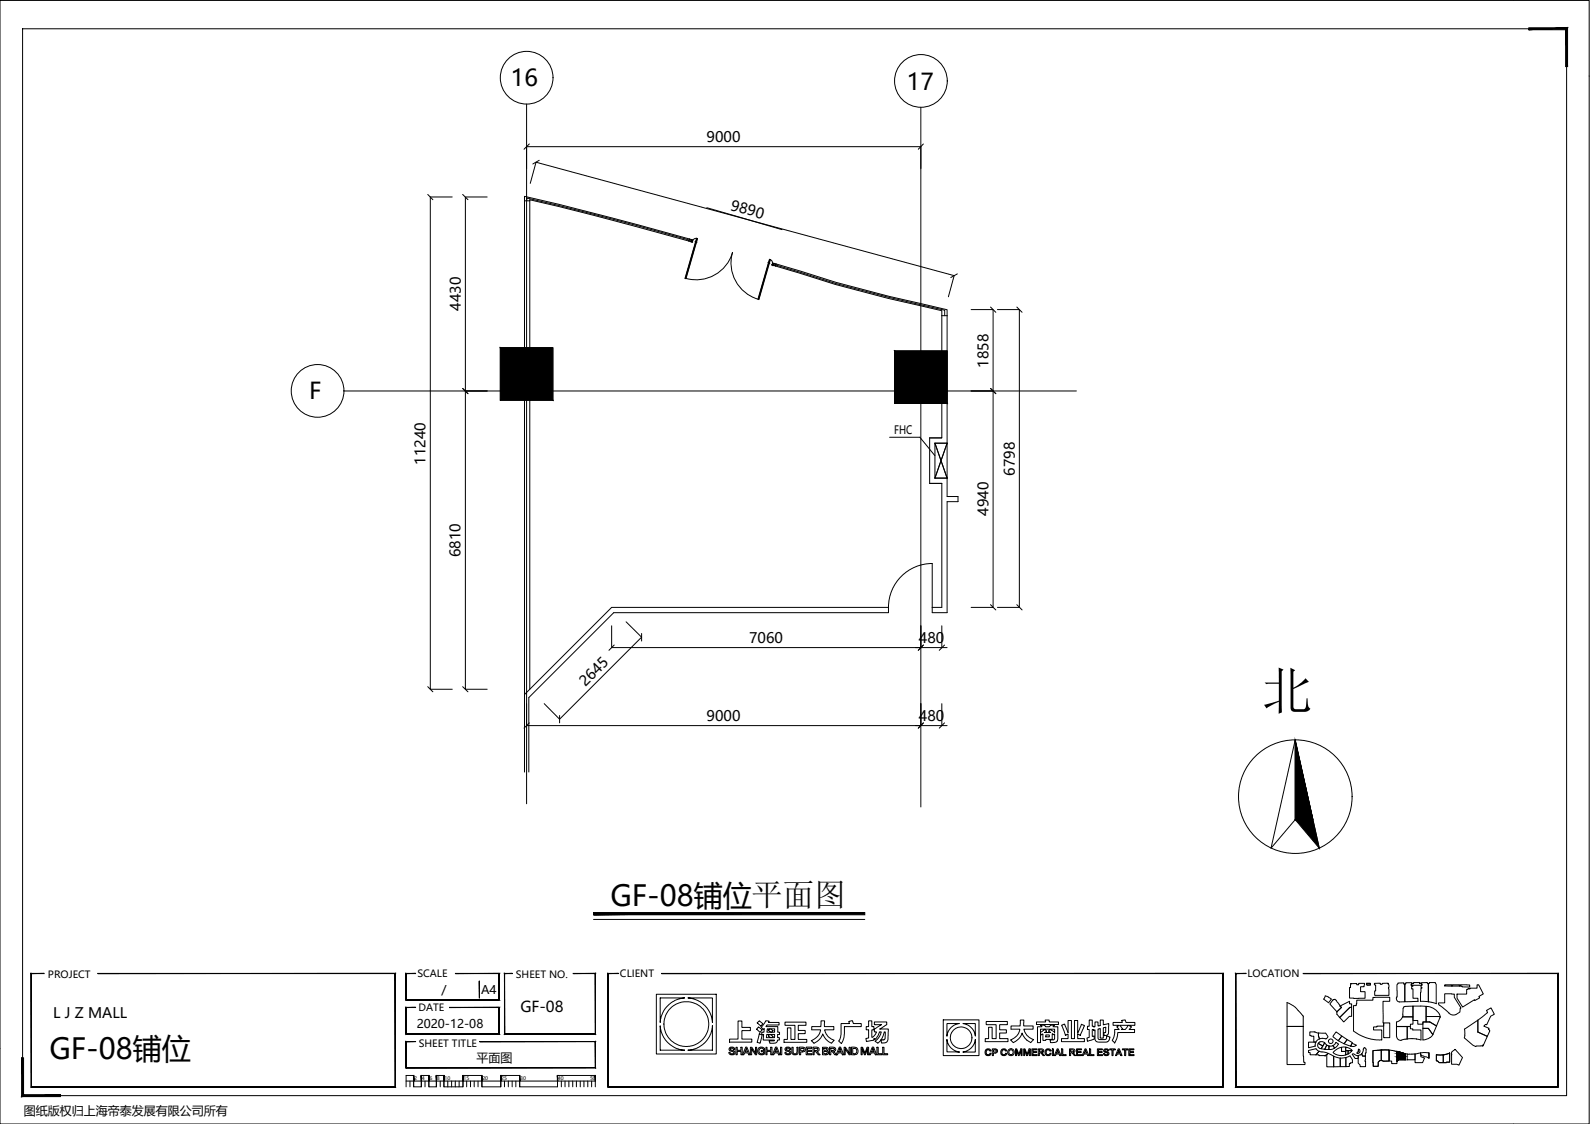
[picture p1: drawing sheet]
<svg xmlns="http://www.w3.org/2000/svg" width="420mm" height="297mm" viewBox="0 0 420 297" stroke-linecap="round" stroke-linejoin="round" font-family="sans-serif">
<!-- layer: L01-WAL -->
<g fill="#000" stroke="#000" stroke-width=".26">
<path d="M369.1 280.1h.5l-.5 .4z"/>
<path d="M132.2 91.9l13.9 13.9v-13.9zM132.2 91.9l13.9 13.9h-13.9z"/>
<path d="M236.4 92.7l13.9 13.9v-13.9zM236.4 92.7l13.9 13.9h-13.9z"/>
<path d="M369.1 277.9h.2zM369.1 277.9h.2z"/>
<path d="M369.1 277.9h.3zM369.1 277.9h.3z"/>
<path d="M369.1 277.9h.4zM369.1 277.9h.4z"/>
<path d="M369.1 277.9l.5 .1zM369.1 277.9l.5 .1z"/>
<path d="M369.1 278h.6zM369.1 278h.6z"/>
<path d="M369.1 278l.9 .1zM369.1 278l.9 .1z"/>
<path d="M369.1 278.1l1.1 .1zM369.1 278.1l1.1 .1z"/>
<path d="M369.1 278.2h1.2zM369.1 278.2h1.2z"/>
<path d="M369.1 278.2h1.5zM369.1 278.2h1.5z"/>
<path d="M369.1 278.2l1.7 .1zM369.1 278.2l1.7 .1z"/>
<path d="M369.1 278.3l2 .1zM369.1 278.3l2 .1z"/>
<path d="M369.1 278.4l2.1 .1zM369.1 278.4l2.1 .1z"/>
<path d="M369.1 279.1l2.2 .2v-.2zM369.1 279.1l2.2 .2h-2.2z"/>
<path d="M369.1 278.5h2.2zM369.1 278.5h2.2z"/>
<path d="M369.1 278.5l2.2 .6v-.6zM369.1 278.5l2.2 .6h-2.2z"/>
<path d="M369.1 279.3l2.2 .8v-.8zM369.1 279.3l2.2 .8h-2.2z"/>
</g>
<!-- layer: HS-CURVE-PAVE-JNT -->
<g fill="none" stroke="#000" stroke-width=".26">
<path d="M181.3 73.6a10 10 0 0 0 12.3-6.9 10 10 0 0 0 6.7 12.4M182 63.6l.6 .1 .1-.3 .2 .1-.1 .4zM182.2 63.1l.8 .3v.6l-.2-.1 .1-.4zM182.6 63.4v.3M182.8 63.4l-.2 .6M183 63.7l.5-.6 .8-.1-3.1 10.6M183.6 63.9l.6 .1M184 63.7l-.1 .5M184.1 63l.2 .1-3 10.5h-.3zM184.1 63l-3 10.6M200.3 79.1l3-10.6 .3 .1-3.1 10.6M202.9 69.4l.6 .2"/>
<path d="M203.2 69.2l-.1 .6M203.5 68.6l-3.1 10.5M204.1 69.7l-.1-.7-.6-.4-3 10.5M204.3 69.7l.8 .2-.9-.4-.3 .5 .2 .1 .2-.4 .2 .1M204.4 69.6l-.1 .7M204.5 69.8l-.1 .2 .5 .3-.7-.2M204.5 69.8v.2M132.2 91.9h13.9v13.9h-13.9zM236.4 92.7h13.9v13.9h-13.9zM248.9 92.7v-9.3h1.4v33.7h-3.2M138.6 105.8v98.2M248.9 106.6v9.1h-3.2h3.2"/>
<path d="M234.8 160.5a11.6 11.6 0 0 1 11.6-11.6l-.1 13h4M246.3 160.5h2.6M138.6 183.5l23-23h73.2v1.4h-72.6l-22.5 22.4v19.7"/>
<circle cx="184" cy="63.9" r=".11"/>
<circle cx="203.2" cy="69.5" r=".11"/>
</g>
<!-- layer: L01-OPEN -->
<path d="M247.1 117.1l3.2 9.3v-9.3l-3.2 9.3" fill="none" stroke="#000" stroke-width=".26"/>
<!-- layer: L01-WAL -->
<g fill="none" stroke="#000" stroke-width=".26">
<path d="M119.5 52.1h-5.8v130h5.8M128.7 52.1h-5.7v51.2M138.6 53.1v-1.2a993.1 993.1 0 0 1 43.6 11.2M139.2 53.1v-.8a906 906 0 0 1 42.9 11.1M140 53.1v-.3a896.8 896.8 0 0 1 42 10.9M140.1 48.5l1.5-5.6 110.5 29.9-1.5 5.6M186.8 54.9l19.9 5.8M182.2 63.3l-.2 .3M204.9 70.3l6.5 1.9a375.7 375.7 0 0 0 37.5 9.9v1.3M205 70l6.5 2a402.2 402.2 0 0 0 38.1 10v1.4M205.1 69.8l6.4 1.9a394.6 394.6 0 0 0 38.8 10.2v1.5M205.1 69.9l-.2 .3"/>
<path d="M256.6 81.8h5.8v21.5M263.6 81.8h5.8v78.7h-5.8M123 103.3v78.8h5.7M123 103.3h5.7M245.7 115.7v12h3.2v32.8M247.1 117.1v9.3h3.2v4.8h2.9v1.4h-2.9v29.3M256.6 103.3h5.8M262.4 103.3v57.2h-5.8M161.6 165.4v5.7h81.7v-5.7v5.7M165.4 164.3l4.1 4.1-21.6 21.7-4.1-4.1M241.9 171.1h7M248.9 165.4v5.7"/>
<path d="M248.9 171.1h1.4M139.1 186v5.8h104.2v-5.8v5.8M241.9 191.8h7M248.9 186v5.8M248.9 191.8h1.4"/>
</g>
<!-- layer: WALL -->
<path d="M138.6 91.9v-38.8h1.4v38.8M140 105.8v76.3" fill="none" stroke="#000" stroke-width=".26"/>
<!-- layer: 0 -->
<g fill="none" stroke="#000" stroke-width=".26">
<path d="M0 .1h419.9v296.9h-419.9zM6 7.6h408v281.9h-408zM139.9 38l-1.4 1.4M244 38l-1.3 1.4M113 51.4l1.4 1.4M122.3 51.4l1.4 1.4M142.5 42.4l-1.7 .9M253 72.4l-1.8 .9M261.7 81.1l1.4 1.4M268.7 81.1l1.4 1.4M122.3 102.6l1.4 1.4M235.1 115.6h8l4 4.8"/>
<path d="M261.7 102.6l1.4 1.4M261.7 159.8l1.4 1.4M268.7 159.8l1.4 1.4M162.3 170.5l-1.4 1.4M169.5 167.4v2M244 170.5l-1.3 1.4M249.6 170.5l-1.4 1.4M113 181.5l1.4 1.3M122.3 181.5l1.4 1.3M139.9 191l-1.4 1.4M147.9 189.1v1.9M244 191l-1.3 1.4"/>
<path d="M249.6 191l-1.4 1.4M342.3 195.5v21.1l-6.4 7.5zM342.3 195.5l6.3 28.6M156.8 243h71.7M107.3 285.7h50v1.5M108.3 285.7v1.5M109.3 285.7v1.5M111.3 285.7v1.5M112.3 285.7v1.5M113.3 285.7v1.5M115.3 285.7v1.5M116.3 285.7v1.5"/>
<path d="M117.3 285.7v1.5M118.3 285.7v1.5M119.3 285.7v1.5M120.3 285.7v1.5M121.3 285.7v1.5M122.3 285.7v1.5M123.3 285.7v1.5M124.3 285.7v1.5M125.3 285.7v1.5M126.3 285.7v1.5M127.3 285.7v1.5M132.3 285.7v1.5"/>
<path d="M133.3 285.7v1.5M134.3 285.7v1.5M135.3 285.7v1.5M136.3 285.7v1.5M137.3 285.7v1.5M147.3 285.7v1.5M148.3 285.7v1.5M149.3 285.7v1.5M150.3 285.7v1.5M151.3 285.7v1.5M152.3 285.7v1.5M153.3 285.7v1.5"/>
<path d="M154.3 285.7v1.5M155.3 285.7v1.5M156.3 285.7v1.5M157.3 284.2h-10v3h-10v-3h-5v3h-5v-3h-5v3h-5v-3h-2v3h-2v-3h-2v3h-2v-3h-2v3"/>
<circle cx="342.3" cy="210.5" r="15"/>
</g>
<g fill="#000" stroke="#000" stroke-width=".26">
<path d="M342.3 195.5v.4zM342.3 195.9l4.6 20.7z"/>
<path d="M413.7 7.9v9.7h.5zM413.7 7.9l.5-.5v10.2zM404 7.9h9.7l.5-.5zM404 7.4h10.2l-10.2 .5z"/>
<path d="M342.3 195.9v20.7h4.6zM342.3 216.6h4.6l1.7 7.5z"/>
<path d="M25.9 257.2h78.6zM25.9 257.3l78.6-.1zM104.5 257.2v30.1zM104.4 257.3l.1 30zM8.3 287.3h96.2zM8.3 287.3l96.1-.1zM8.3 257.2v30.1zM8.3 257.2v30zM8.3 257.2h3.3zM8.3 257.3l3.3-.1z"/>
<path d="M120.4 257.2h11.5zM120.4 257.3l11.5-.1zM131.8 257.3l.1 7zM131.8 257.3l.1 7zM107.3 264.3h24.6zM107.3 264.3l24.5-.1zM107.3 257.2v7.1zM107.3 257.2l.1 7zM107.3 257.2h2.5zM107.4 257.3l2.4-.1z"/>
<path d="M126.7 259.3v4.4zM126.7 259.3v4.4z"/>
<path d="M151.5 257.2h5.9zM151.5 257.3l5.9-.1zM157.4 257.2v16.1zM157.3 257.3l.1 16zM133.3 273.3h24.1zM133.3 273.3l24-.1zM133.3 257.2v16.1zM133.3 257.2v16zM133.3 257.2h2zM133.3 257.3l2-.1z"/>
<path d="M156.8 241.2v.6l71.7-.6zM156.8 241.8l71.7-.6v.6z"/>
<path d="M174.8 257.2h148.4zM174.8 257.3l148.4-.1zM323.1 257.3l.1 30zM323.1 257.3l.1 30zM160.7 287.3h162.5zM160.7 287.3l162.4-.1zM160.7 257.2v30.1zM160.7 257.2v30zM160.7 257.2h2.7zM160.7 257.3l2.7-.1z"/>
<path d="M344.4 257.2h67.3zM344.4 257.3l67.3-.1zM411.7 257.2v30.1zM411.6 257.3l.1 30zM326.5 287.3h85.2zM326.5 287.3l85.1-.1zM326.5 257.2v30.1zM326.5 257.2l.1 30zM326.5 257.2h2.8zM326.6 257.3l2.7-.1z"/>
<path d="M5.7 279.6l.5 9.7v-9.7zM5.7 279.6l.5 9.7-.5 .5zM5.7 289.8l10.3-.5h-9.8zM5.7 289.8l10.3-.5v.5z"/>
<path d="M118.8 266.2h13.1zM118.8 266.3l13.1-.1zM131.8 266.3l.1 7zM131.8 266.3l.1 7zM107.3 273.3h24.6zM107.3 273.3l24.5-.1zM107.3 266.2v7.1zM107.3 266.2l.1 7zM107.3 266.2h2.5zM107.4 266.3l2.4-.1z"/>
<path d="M126.8 275.2h30.6zM126.8 275.3l30.6-.1zM157.4 275.2v7zM157.3 275.3l.1 6.9zM107.3 282.2h50.1zM107.3 282.2l50-.1zM107.3 275.2v7zM107.3 275.2l.1 6.9zM107.3 275.2h2.5zM107.4 275.3l2.4-.1z"/>
<path d="M109.3 284.2l.1 1.5zM109.3 284.2l.1 1.5z"/>
<path d="M111.3 284.2l.1 1.5zM111.3 284.2l.1 1.5z"/>
<path d="M113.3 284.2l.1 1.5zM113.3 284.2l.1 1.5z"/>
<path d="M115.3 284.2l.1 1.5zM115.3 284.2l.1 1.5z"/>
<path d="M117.3 284.2l.1 1.5zM117.3 284.2l.1 1.5z"/>
<path d="M122.3 284.2l.1 1.5zM122.3 284.2l.1 1.5z"/>
<path d="M127.3 284.2l.1 1.5zM127.3 284.2l.1 1.5z"/>
<path d="M132.3 284.2l.1 1.5zM132.3 284.2l.1 1.5z"/>
<path d="M137.3 284.2l.1 1.5zM137.3 284.2l.1 1.5z"/>
<path d="M147.3 284.2l.1 1.5zM147.3 284.2l.1 1.5z"/>
<path d="M157.3 284.2l.1 1.5zM157.3 284.2l.1 1.5z"/>
</g>
<g fill="none" stroke="#000" stroke-width=".26">
<path d="M173.4 262.7h15.9v15.8h-15.9zM174.5 263.7h6.4a7 7 0 0 0-6.4 6.5zM174.5 271.1a6.9 6.9 0 0 0 6.4 6.4h-6.4zM181.8 277.5a6.8 6.8 0 0 0 6.5-6.4v6.4zM181.8 263.7h6.5v6.5a6.9 6.9 0 0 0-6.5-6.5zM192.7 276.9a.92 .92 0 0 1 1.5 .4l-.4 .1a.38 .38 0 0 0-.4-.4 .38 .38 0 0 0-.3 .5l.9 .2 .2 .7-.4 .4-.8-.1a.34 .34 0 0 1-.3-.2 .34 .34 0 0 1 .1-.4 .51 .51 0 0 0 .6 .4 .51 .51 0 0 0 .4-.5l-.8-.3a.51 .51 0 0 1-.3-.8zM194.5 276.8h.3v.8h1v-.8h.3v2h-.3v-.9h-1v.9h-.3zM195 269.8h1v1.7h2.3v.9h-2.3v2.2h2.7v.8h-5.9v-.8h2.2zM197.1 276.7h.3l.8 2.1h-.3l-.2-.6h-.9l-.2 .6h-.4zM197.2 277.1l.3 .9h-.6zM198.3 276.8h.1a.53 .53 0 0 1 .6 .5l.6 1v-1.5h.3v2a.57 .57 0 0 1-.7-.6l-.6-1.1v1.3a.25 .25 0 0 1-.1 .3 .25 .25 0 0 1-.3-.1 .25 .25 0 0 1 .1-.3zM200.4 271.4l1 .7-.6 .7-.9-.8z"/>
<path d="M200.5 276.9a1.07 1.07 0 0 1 1.6 .4l-.3 .1a.71 .71 0 0 0-1-.1 .71 .71 0 0 0-.1 1 .71 .71 0 0 0 1 .1 .29 .29 0 0 0 .1-.5 .29 .29 0 0 0-.5 0l-.1-.2h.3a.46 .46 0 0 1 .6 .1 .46 .46 0 0 1 0 .6 1.08 1.08 0 0 1-1.6 .1 1.08 1.08 0 0 1 0-1.6zM200.6 269.8l1 .7-.6 .7-.9-.8zM200.7 273.2l.1 .1a.46 .46 0 0 1 .6 .2 .46 .46 0 0 1-.1 .6l-.3 1.1a.47 .47 0 0 1-.3 .5 .47 .47 0 0 1-.5-.2zM202.4 269.8l.8 .1-.1 .3h2.8v.7h-2.2a.93 .93 0 0 0-1.3 .3l3.1 .1v1.5a.34 .34 0 0 1 .5 .3 .34 .34 0 0 1-.5 .3v.8h.5v.2a.35 .35 0 0 1-.1 .5 .35 .35 0 0 1-.5 0 1.36 1.36 0 0 1-1.8 .8 .38 .38 0 0 1-.3-.5 .38 .38 0 0 1 .6-.1h.7v-.2h-2.9l.1-1.5a.37 .37 0 0 1-.5 0 .37 .37 0 0 1 0-.6 .42 .42 0 0 0 .5 0 .42 .42 0 0 0 .1-.5l.1-.5-.4 .3-.4-.7zM202.4 276.8h.3v.8h1v-.8h.3v2h-.3v-.9h-1v.9h-.3zM202.6 273.4h.8l-.4 .4 .7 .4h-1.2zM202.7 271.9h.7l-.4 .4 .7 .5h-1.1zM203.5 273.4h1.2v.1a.54 .54 0 0 1-.2 .7 .54 .54 0 0 1-.6 0l.4-.3zM203.6 271.9h1.1v.9h-.8l.4-.4zM204.9 276.7h.4l.8 2.1h-.4l-.1-.6h-.9l-.2 .6h-.4zM205.1 277.1l.3 .9h-.6zM206.2 276.8h.4v2h-.4z"/>
<path d="M207.4 270.1h5.6v.9h-2.1v1.3h1.9v.9h-1.9v1.5h2.3v.7h-6v-.7h.9v-3.1h.9v3.1h1.1v-3.7h-2.7zM207.5 277a.9 .9 0 0 1 1.5 .3l-.3 .1a.47 .47 0 0 0-.5-.4 .47 .47 0 0 0-.4 .3l.9 .4 .3 .3-.2 .7h-1a.31 .31 0 0 1-.4-.2 .31 .31 0 0 1 .3-.4 .44 .44 0 0 0 .6 .5 .44 .44 0 0 0 .2-.7l-.9-.2-.2-.3zM209.3 276.8h.3v1a.56 .56 0 0 0 .6 .7 .56 .56 0 0 0 .4-.8v-.9h.3v.9a.87 .87 0 0 1-.9 1 .87 .87 0 0 1-.7-1.2zM211.2 276.7l1.1 .1 .4 .2 .1 .7-.6 .2a.51 .51 0 0 0-.6 .2 .51 .51 0 0 0 0 .7h-.4zM211.6 277.1h.2a.4 .4 0 0 1 .6 0 .4 .4 0 0 1 0 .5 .4 .4 0 0 1-.6 .1h-.2zM213 276.7h1.5v.4h-1.1v.5h1.1v.3h-1.1v.6h1.2v.3h-1.6zM214.5 271.3h2.4l.1-1.5h.9l-.1 1.5h2.5v.3a.42 .42 0 0 1 0 .6 .42 .42 0 0 1-.6-.1h-1.8a3.8 3.8 0 0 0 2.5 2.8l-.6 .8a4 4 0 0 1-2.4-2.5 4.2 4.2 0 0 1-2.3 2.5l-.7-.7 1.7-1.1 .4-.6 .3-1.2h-2.3zM214.8 276.7h.8a.61 .61 0 0 1 .8 .4 .61 .61 0 0 1-.5 .8l.8 .9h-.5l-.4-.6a.37 .37 0 0 0-.3-.3 .37 .37 0 0 0-.4 .2v.7h-.3zM215.1 277.1h.6a.3 .3 0 0 1 .4 .3 .3 .3 0 0 1-.5 .2h-.5zM217.3 276.8h.6a.58 .58 0 0 1 .8 .1 .58 .58 0 0 1-.1 .8l.3 .3v.5l-1 .3a.42 .42 0 0 1-.6-.1 .42 .42 0 0 1 0-.6zM217.7 277.1h.4a.31 .31 0 0 1 .4 .4 .31 .31 0 0 1-.5 .1h-.3zM217.7 277.9h.5a.34 .34 0 0 1 .4 .4 .34 .34 0 0 1-.5 .2h-.4z"/>
<path d="M219.2 276.7h.8a.62 .62 0 0 1 .8 .4 .62 .62 0 0 1-.5 .8l.8 .9h-.5l-.5-.6a.3 .3 0 0 0-.3-.3 .3 .3 0 0 0-.3 .3v.3a.21 .21 0 0 1-.3 .2 .21 .21 0 0 1 0-.3zM219.5 277.1h.5a.34 .34 0 0 1 .5 .3 .34 .34 0 0 1-.5 .2h-.5zM221.8 276.7h.3l.9 2.1h-.4l-.2-.6h-.9l-.2 .6h-.4zM222 277.1l.3 .9h-.7zM222.2 270.5h2.3a.37 .37 0 0 1-.2-.5 .37 .37 0 0 1 .5-.2l.5-.1a.63 .63 0 0 0 .1 .8 .63 .63 0 0 0 .8 0h.8a.42 .42 0 0 1 .6 0 .42 .42 0 0 1 0 .6v.2h-4.5v1.3a4.8 4.8 0 0 1-.8 3.2l-.1-.2a.57 .57 0 0 1-.5-.4 .57 .57 0 0 1 .3-.6l.2-1.2zM223.1 276.8a.55 .55 0 0 1 .7 .5l.6 1v-1.5a.23 .23 0 0 1 .3 0 .23 .23 0 0 1 0 .3v1.7a.55 .55 0 0 1-.7-.6l-.6-1.1v1.7h-.3zM223.1 271.3h.1M225 276.7h.2a1.11 1.11 0 0 1 1.5 1.1 1.11 1.11 0 0 1-1.5 1h-.2zM225.3 277.1h.1a.72 .72 0 0 1 1.1 .7 .72 .72 0 0 1-1.2 .5zM227.5 276.8h.5l.6 1.5 .5-1.3a.29 .29 0 0 1 .4-.2 .29 .29 0 0 1 0 .5v1.5h-.3l.1-1.7-.5 1.4a.24 .24 0 0 1-.3 .3 .24 .24 0 0 1-.2-.4l-.5-1.3v1.3a.2 .2 0 0 1 0 .3 .2 .2 0 0 1-.3 0 .2 .2 0 0 1 0-.3zM229.5 269.8h.9v1.5h.5v.8a.4 .4 0 0 0-.5 .1 .4 .4 0 0 0 0 .5v1.3a.94 .94 0 0 0 1-.9l.2-.4h-.5v-.2a.71 .71 0 0 1 .5-.9l1.3-.8h-1.8v-.7l3.2 .1a.68 .68 0 0 1-.6 1l-1.2 .7h2.2v2.6a1.28 1.28 0 0 1-1.7 1.1l-.2-.7-.8 .8-.8-.5 .9-.9 .8-1.6h-.5l-.4 1-.8 1-.3-.3a.45 .45 0 0 1-.1 .6 .45 .45 0 0 1-.5 0l-1.3 .2-.2-.7 .7-.2v-2.2h-.6v-.8h.6zM230.5 276.7h.3l.8 2.1h-.3l-.2-.6h-.9l-.2 .6h-.3z"/>
<path d="M230.7 277.1l.3 .9h-.7zM231.7 276.8h.4v1.7h1v.3h-1.4zM233.3 276.8h.3v1.7h1v.3h-1.3zM233.6 272.7h.3v1.1a.78 .78 0 0 1-.2 .9 .78 .78 0 0 1-.9 .1l.6-1.1zM249.3 269.5h9.4v9.5h-9.4zM250.2 274.7l.3 1 .7 1.2 1 .7 1.3 .4h-3.3zM250.2 270.5h3.2l-.9 .2-1.2 .8-.7 1-.4 1.3zM254.4 278l1.3-.3 .9-.7 .9-1.3 .2-1v3.3zM254.5 270.5h3.2v3.3l-.3-1.2-.4-.7-1.2-1zM260.5 277.4l.5-.2a.53 .53 0 0 1 .7 .5h-.2a.6 .6 0 0 0-.9 0 .6 .6 0 0 0 .1 .9l.2 .1a.5 .5 0 0 0 .7-.4l.2 .1a.62 .62 0 0 1-.9 .6l-.6-.5v-.6zM260.6 269.9h5.6v.9h-2v1.3h1.7v.9h-1.7v1.5h2.2v.8h-6.1v-.8h.9v-3h1v3h1v-3.7h-2.6zM262.2 277.2h.9l.4 .2 .1 .6-.5 .3a.42 .42 0 0 0-.6 0 .42 .42 0 0 0 0 .6 .2 .2 0 0 1-.3 0 .2 .2 0 0 1 0-.3z"/>
<path d="M262.5 277.4h.4a.35 .35 0 0 1 .4 .5 .35 .35 0 0 1-.6 .1h-.2zM264.7 277.4l.4-.2a.71 .71 0 0 1 .9 .5h-.3a.6 .6 0 0 0-.9 0 .6 .6 0 0 0 .1 .9l.1 .1a.61 .61 0 0 0 .8-.4l.2 .1a.62 .62 0 0 1-.9 .6l-.6-.5v-.7zM267.2 271.1h2.4v-.9a.54 .54 0 0 1 .2-.7 .54 .54 0 0 1 .7 .1v1.5h2.5v.9h-2.4l.7 1.5 .8 .8 1 .4-.7 .8a4.6 4.6 0 0 1-2.3-2.5 4.1 4.1 0 0 1-2.4 2.5l-.7-.7 1.6-1 .7-1.1a.41 .41 0 0 0 .2-.6 .41 .41 0 0 0-.6-.1h-1.7zM268.4 277.2h.3l.5 1.4 .4-.9a.32 .32 0 0 1 .1-.5 .32 .32 0 0 1 .4 .1v1.7h-.3l.1-1.5-.4 1.1a.25 .25 0 0 1-.3 .4 .25 .25 0 0 1-.2-.4l-.4-1.1v1.5h-.2zM270.5 277.2h.3l.6 1.4 .4-1.1a.28 .28 0 0 1 .4-.3 .28 .28 0 0 1 .1 .5v1.3h-.3v-1.5l-.4 1.1a.25 .25 0 0 1-.2 .4 .25 .25 0 0 1-.3-.4l-.3-1.1v1.5h-.3zM272.7 277.2h1.3v.2h-1v.5h.9v.3h-.9v.5h1.1v.3h-1.4zM273.9 270.1h2a.28 .28 0 0 0 .4-.1 .28 .28 0 0 0-.1-.4h.2a.68 .68 0 0 1 1 .5h2.3v.3a.51 .51 0 0 1-.3 .4 .51 .51 0 0 1-.6-.1h-4.3a.4 .4 0 0 1-.6 .1 .4 .4 0 0 1 0-.6zM274.2 271.3h1.1l-.3-.4h1l.4 .4a.92 .92 0 0 0 1.3-.4h.9l-.3 .4h.7a.35 .35 0 0 1 .5 0 .35 .35 0 0 1 0 .5v2.6a1.35 1.35 0 0 1-1.8 1.1l-.2-.7h.7a.69 .69 0 0 0 .5-1v-.6l-.2 .3-.5-.3v1a.33 .33 0 0 1 .1 .4 .33 .33 0 0 1-.5 .1h-1.2v.2h-.8v-1.7l-.4 .3-.2-.3v1.4a.56 .56 0 0 1-.3 .9h-.5zM274.4 277.2h.7a.52 .52 0 0 1 .7 .4 .52 .52 0 0 1-.5 .6l.7 .8h-.4l-.5-.7a.25 .25 0 0 0-.3-.1 .25 .25 0 0 0-.1 .3v.5h-.3zM274.7 277.4l.8 .2-.1 .3h-.4a.32 .32 0 0 1-.4 0 .32 .32 0 0 1 .1-.5zM275 272h3.1a.42 .42 0 0 1 .6 0 .42 .42 0 0 1 0 .6v.2l-1.2-.7-.4 .4 .6 .4h-1.6l.5-.4-.5-.5-1.1 .9zM276.4 273.5h.9v.5h-.9z"/>
<path d="M276.4 277.3l.5-.1a.76 .76 0 0 1 .8 .5l-.3 .1-.1-.2a.58 .58 0 0 0-.8 .2 .58 .58 0 0 0 .3 .8 .58 .58 0 0 0 .7-.3l.2 .1a.66 .66 0 0 1-1.1 .5l-.3-.2-.2-.5zM278.1 277.2h.3v1.8h-.3zM279.4 277.2h.2l.8 1.8h-.4l-.1-.5h-.8l-.2 .5h-.3zM279.5 277.5l.3 .8h-.6zM280.5 270.9l.6-.2a.43 .43 0 0 1 .5 .6l.6 1.6v-2.4a.45 .45 0 0 1-.1-.5 .45 .45 0 0 1 .4-.3 .45 .45 0 0 1 .6 0 .45 .45 0 0 1 0 .6v4.2h.8v-4.2a.45 .45 0 0 1 .1-.6 .45 .45 0 0 1 .6 0h.2v3.3l.9-2.3 .9 .3-1.1 2.5-.7-.3v1.3h1.8v.5a.32 .32 0 0 1-.2 .4 .32 .32 0 0 1-.4-.1h-5a.38 .38 0 0 1-.5-.1 .38 .38 0 0 1 0-.5v-.2h1.2a.38 .38 0 0 0 .5 0 .38 .38 0 0 0 0-.5v-.7l-.7 .2zM280.5 277.2h.3v1.5h.9v.3h-1.2zM282.6 277.2h.7a.53 .53 0 0 1 .7 .3 .53 .53 0 0 1-.4 .7l.6 .8h-.4l-.3-.5a.3 .3 0 0 0-.3-.3 .3 .3 0 0 0-.3 .3v.5h-.3zM282.9 277.4h.5a.3 .3 0 0 1 .4 .4 .3 .3 0 0 1-.5 .1h-.4zM284.5 277.2h1.3v.2h-1.1v.5h1v.3h-1v.5h1.1v.3h-1.3zM286.7 277.2h.3l.7 1.8h-.3l-.2-.5h-.7l-.2 .5h-.3zM286.9 277.5l.2 .8h-.5zM287.8 269.6h.3a.37 .37 0 0 1 .5 0 .37 .37 0 0 1 0 .5v1.1h.4l.1 .2 .2-.1v-1.2h.3a.41 .41 0 0 1 .6 .1 .41 .41 0 0 1 0 .5v.4l.5-.1v-.9a.4 .4 0 0 1 .1-.6 .4 .4 0 0 1 .5 .1h.2v1.2l1.5-.3-.2 2.8-.4 .3-.6 .1-.2-.8a.48 .48 0 0 0 .6-.2 .48 .48 0 0 0 0-.6v-.6l-.7 .1v2a.47 .47 0 0 1 .1 .6 .47 .47 0 0 1-.6 .1h-.3v-1.9a.33 .33 0 0 0-.2-.6 .33 .33 0 0 0-.3 .5v2.2l.3 .2h1.1a.73 .73 0 0 0 .8-.2 .73 .73 0 0 0 .1-.8 .63 .63 0 0 1 .6 .3 .63 .63 0 0 1 .1 .6l-.4 .6-.3 .2h-2.1a1.13 1.13 0 0 1-1.1-1.6v-1.7l-.4 .1a.21 .21 0 0 0-.3-.1 .21 .21 0 0 0 0 .3v1.5l.6-.1-.1 .2a.72 .72 0 0 1-.8 .9l-.9 .3-.2-.9 .6-.1v-1.4a.46 .46 0 0 0 .1-.5 .46 .46 0 0 0-.5-.2v-.9h.4z"/>
<path d="M287.9 277.2h.3v1.5h.9v.3h-1.2zM290 277.2h1.3v.2h-1v.5h1v.3h-1v.5h1v.3h-1.3zM291.7 277.4l.3-.2h.6a.24 .24 0 0 1 .3 .2 .24 .24 0 0 1-.2 .3 .32 .32 0 0 0-.4-.4 .32 .32 0 0 0-.2 .6l.8 .2 .2 .4-.4 .4h-.8a.26 .26 0 0 1-.3-.2 .26 .26 0 0 1 .3-.3l.3 .3a.34 .34 0 0 0 .5-.3 .34 .34 0 0 0-.5-.2l-.5-.3zM293.2 277.2h1.5v.2h-.6v1.6h-.3v-1.6h-.6zM294.1 270.2h2a.28 .28 0 0 0 .4 0 .28 .28 0 0 0-.1-.4l.2-.2a.57 .57 0 0 1 .7 0 .57 .57 0 0 1 .2 .6h2.4v.2a.4 .4 0 0 1 0 .5 .4 .4 0 0 1-.6 .1h-1.1l.8 .3-.6 .8h1.4v.8h-3.8a.47 .47 0 0 0-.6 0 .47 .47 0 0 0-.1 .6l-.3 1.2-.4 .9a.87 .87 0 0 1-.3-1.5l.3-2h1.1l-.3-.4a.38 .38 0 0 1-.1-.5 .38 .38 0 0 1 .4-.2h-1.6zM295.5 277.2h.3l.7 1.8h-.3l-.2-.5h-.8l-.1 .5h-.3zM295.7 277.5l.3 .8h-.6zM295.9 271h2.1a1.06 1.06 0 0 1-.7 1.1h-.9a.35 .35 0 0 0 .2-.4 .35 .35 0 0 0-.4-.3zM296.6 277.2h1.4v.2h-.5v1.6h-.3v-1.6h-.6zM298.3 277.2h1.3v.2h-1v.5h1v.3h-1v.5h1.1v.3h-1.4z"/>
<circle cx="181.4" cy="270.6" r="5.9"/>
<circle cx="254" cy="274.2" r="2.86"/>
<circle cx="267.1" cy="278.1" r=".63"/>
<circle cx="267.1" cy="278.1" r=".91"/>
</g>
<path d="M139.1 27.5v184.9M243.3 28.3v185M90.8 103.3h193.6" fill="none" stroke="#000" stroke-width=".26"/>
<!-- layer: DIM -->
<g fill="none" stroke="#000" stroke-width=".26">
<path d="M139.1 44.6v-5.8h104.2v5.8"/>
<circle cx="139.2" cy="20.5" r="7"/>
<circle cx="243.4" cy="21.4" r="7"/>
<circle cx="83.9" cy="103.3" r="7"/>
</g>
<g fill="none" stroke="#000" stroke-width=".26">
<path d="M357 260l1.5-.1v.4h.5v-.4h1.6l-.1 .9h-1v1.3h1.2v1.7h-4.1v-2.8h.3zM361.1 259.9h1l.1 .4h-1zM363.2 259.9l1.5-.1v.3h.6v-.2l1.5-.1 .2 .5v2.7h-3.7v-1.1h.2v-1.6l-.3-.1zM340.1 271.3h4.3v7.8l.1 1.6h.3v.6h-4.7zM342.3 266.2l-2.2-1.2v6.3h4.3v-2.5M342.3 266.2l.7 .9M343.1 267.1l1.3 1.6M345.8 275.4h1.9l-.1 1.1-1.8 .4zM345.8 277.6l2-.5 .8 .7-.9 1h-1.5v-.6h-.4zM346.1 272.7h1.3l1 .3v.8l.3 .8-.5 .2-.5 .6h-.5v-1.6l-1.1-.1zM348.4 275.7l1.1 .7-.4 .7a.88 .88 0 0 1-.8-.4 .88 .88 0 0 1 .1-1zM348.4 273h1.9l.6 1.1-.5 .5-.9-.2-.8 .2-.3-.8z"/>
<path d="M348.4 275.6a1.18 1.18 0 0 1 1.7 0l-.6 .8zM348.6 277.8l2.3 .6M348.6 277.8l-.9 1 2.7 .2v-.2h.2l.3-.4M350.1 275.6l.5 .6-.5 1.1-1-.2zM350.6 276.2l.6 .2v1l-1.1-.1zM350.9 278.4l-.3 .4v3.1h1.8v-2.8M350.9 278.4l1.5 .7M351.1 263.6l.7 .4-.7 1-1.3-1M351.1 263.5l-.9-.3-.4 .8M351.2 276.4l1-.1 .5 .7-.5 .2-1 .2zM352.3 264.2l.5-.1 .3 .3 .9 1.4 .5 .4-1.3 1.1-1.8-2zM352.3 278.1l1.1-.9 1.1-.4v1.1h1.1v.9a2.73 2.73 0 0 1-3.3-.7z"/>
<path d="M352.4 279.1l1.8 .5M352.4 279.1v2.8h1.8v-2.3M353 275.5l.7 .5-1 1-.5-.7 .5-.3zM353.1 272.7l1.5 1.1-.9 1.2-1.4-1zM353.2 267.3l.1 .2M353.3 268.1v-.7l1.2-1.2-.4-.3 2.5-1.3v.7h.6v.9h-.5l-2.8 2.6M353.3 268.1l.7 .7M354 268.9l1.1 1.2 1.5-1.5h.6v-2.4h-.5l-2.7 2.7M354.5 276.8l1.1-.1v1.2h-1.1zM354.6 273.8l1.4 .9-.8 1.1-1.5-.8zM355.6 276.7a1.9 1.9 0 0 1 1.7 .9l-1.7 .1zM355.6 277.7h.6v.8l-.6 .3z"/>
<path d="M355.6 279.5l-1.4 .1M355.6 279.5v2.4h-1.4v-2.3M355.6 279.5l1.1-.5 .7 1v.9h-.6v.2h-.2v.7l-1 .1zM356 274.7l1.4 .8-.5 1-1.7-.7zM356.2 277.7h1.1l-1.1 .8zM357.3 275.7l1.1 .5-.6 .3h-.9zM357.3 278.6l.4-.1 .8 .5h.4v.7h-.8zM358.5 264.3h4.3v-.7h4.4v1h-1.7v5.7h.1v.9h-1.7v.2h-.9v.8h2.1v2.6h-1.8l-2.2-.5-2.1-.9-1.4-1 .1-6.6h.7zM359 277.2a.61 .61 0 0 1 .3 .8 .61 .61 0 0 1-.8 .3l.2-.3a.28 .28 0 0 0 .3-.1 .28 .28 0 0 0-.1-.4zM359.4 278.8l-.5 .1M359.8 278.5l.2 .6h.8v2.8h-1.4v-.4l-.5-.5v-2M359.9 278.4l-.5 .4"/>
<path d="M360.5 277h.3l.2 .4M360.5 277l-.6 1.4M361 277.4l-.2 1.7h-.8l-.2-.6M362.8 277.7l4.3-.2v2.9l-2.5-.1-.4 .4v1.1h-1.3zM362.8 277.7l2.2-.2v2.8h-.4l-.4 .4v1.1h-1.3zM365 277.5v2.8l.5 .1h1.6v-2.9M365 277.5h2.1M365.6 270.3h1.6v3.9h-1.6zM367.1 277.5l2 .4v3.2h-1.4v-.7h-.6zM369 264v-.5h.2l-.1-3.2 .3-.5 1.6-.1v.3h.2v4.7l-1.4 .1M369 270.1l1.2-.6 .4-.8h2.8v2h-.7v.6h-3.7zM369 273.9v-2.6h2.9v3.3"/>
<path d="M369 264l.3 .5 .6 .3M369.1 273.9l.3 .8 .9 .2M369.1 277.9l2.2 .6v1.6h-1.7l-.5 .4zM370.7 268.2v.5M370.8 266.5l-.1 1.8M371.2 274.6l-1 .3M371.3 266l2.1-.1v2.8h-2.8M371.3 266l-.3 .1-.2 .4M371.9 278.6h.5M371.9 274.6v-3.3h.8v.6h.6v.3h2.2v2.6l-1.2-.2M371.9 274.6l-.6 .1M372.4 278.6h.7"/>
<path d="M372.9 260.2l.4-.4 .2 .2v-.3h1.6v.3l.3-.3 .4 .4v.3h-2.9zM373.7 278.5l-.6 .1M374.3 274.6h-2.4M374.6 278.4l-.9 .2M374.7 264.7v-.9h-1.3v-2.5h-.4v-.7h.4v-.2h-.5l.1-.7h-1.5v.3h-.3v4.7h2M374.7 264.6l-1.5 .1M375.4 278.2l.1 1.1 .9 .3-.5 1.2h-2v-2.3v1.6h-2v-1.6M375.4 265.9h-2v3.8h1.2v1h1.4v-.6h.9v-4.1v2.6h3.6M375.4 265.9a4.7 4.7 0 0 1 5.2 2.7M375.4 278.2l-.8 .2M375.8 279h.2M376 270.1h1.8l1.8 1-1 2.3-1.2-1.6h-1.4z"/>
<path d="M376.1 279.1l.3 .1M376.5 279.2l.6 .2M377.2 279.4l.2 .2M377.6 278.2v1.4M377.6 278.4l-.7-.2h-1.5l.1 .7 .2 .1M377.6 279.5l-.1 .1M377.9 274.2l-1.1 .5-.8 .1M378.2 264.9l-2.8-.2v-2.5l.1-1.1h.3v-.2h-.3v-.5h.3l-.2-.7h1.6v.3l.2-.1v4.8v-4.8h.3v-.2h1.6l.2 .4v5.1M378.3 264.9l1.3 .3M378.6 273.4l-1.2-1.6h-1.4v3.1M378.7 273.4l-.8 .8M379.6 278.7l1.7 .1 1.8-.5v2.4l-2.8 .1-.4-.4h-.3z"/>
<path d="M379.6 278.7l1.8 .1v2h-1.1l-.4-.4h-.3zM380.4 265.7l-.3-.7h1.7v-2.4l2.5 .1v.9l1.8 2.8h-.2l-.1 1-1.1 .7M380.4 265.6l2.5 2.1M380.6 268.7l-1 2.4-1.8-1h-.9v-1.5l3.6 .2M381.4 278.8l1.7-.5v2.4l-1.7 .1zM381.8 260.3h1.7h.2v.3l-1.9-.1zM382.9 267.7a1.59 1.59 0 0 0 1.8 .4M383.6 278l.9-.7 2 2.2-1 2-.5-.3h-1.4zM383.7 260.3h1.8h.2v.3h-2zM385 262.7h2.6v-1.2h.3v-.3l.6 .2v-.3h1.8v-.8h.4l1.3 2.4-1.2 .6 .2 .4-1.3 .7-.1-.2-3.1 1.9-1.5-2.3zM385.7 260.3h2.7v.5h-2.1v-.2h-.6zM387 271.9v1.7"/>
<path d="M387 272l3.5-2.4v3.1M387.1 273.6l-.1 .6M390.5 272.7l2.5 1.2-1 2.3h-.2v.3l-1.7-.1-.1 .2-.8-.4-2.3-1.9M390.5 269.6v3.1M393 267.7l.1-.1-.3-.6 1.2-.7 .9 1.7-1 .5-1 2.3-.3-.1-.5 .5 1.4 .6-.2 .3 .4 .3-.7 1.5-2.5-1.2M393 267.6l-2.5 2"/>
<circle cx="351.6" cy="275.2" r=".61"/>
</g>
<text font-size="13.7" x="333.3" y="187.5">北</text>
<g font-size="7.7">
<text x="161.3" y="239.3">GF-08铺位平面图</text>
<text x="13" y="279.8">GF-08铺位</text>
</g>
<g font-size="6.1">
<text x="135" y="22.8">16</text>
<text x="239.6" y="23.7">17</text>
<text x="81.7" y="105.5">F</text>
</g>
<text font-size="4" x="137.5" y="267.3">GF-08</text>
<g font-size="3.8">
<text x="186.7" y="37.5">9000</text>
<text x="192.9" y="55.5" transform="rotate(15 192.9 55.5)">9890</text>
<text x="121.8" y="82.1" transform="rotate(-90 121.8 82.1)">4430</text>
<text x="261.2" y="97.2" transform="rotate(-90 261.2 97.2)">1858</text>
<text x="112.5" y="122.8" transform="rotate(-90 112.5 122.8)">11240</text>
<text x="268.1" y="125.7" transform="rotate(-90 268.1 125.7)">6798</text>
<text x="261.2" y="136.3" transform="rotate(-90 261.2 136.3)">4940</text>
<text x="121.7" y="147.3" transform="rotate(-90 121.7 147.3)">6810</text>
<text x="198" y="169.9">7060</text>
<text x="242.8" y="169.9">480</text>
<text x="154.7" y="181.5" transform="rotate(-45 154.7 181.5)">2645</text>
<text x="186.7" y="190.5">9000</text>
<text x="242.8" y="190.5">480</text>
<text x="14" y="269.1">L J Z MALL</text>
</g>
<g font-size="3.2">
<text x="116.6" y="262.7">/</text>
<text x="127.1" y="262.7">A4</text>
<text x="110.1" y="271.6">2020-12-08</text>
<text x="125.9" y="280.7">平面图</text>
<text x="6.3" y="294.8">图纸版权归上海帝泰发展有限公司所有</text>
</g>
<text font-size="3.1" x="236.3" y="114.8">FHC</text>
<g font-size="2.6">
<text x="12.7" y="258.6">PROJECT</text>
<text x="110.3" y="258.1">SCALE</text>
<text x="136.3" y="258.4">SHEET NO.</text>
<text x="163.8" y="258.3">CLIENT</text>
<text x="329.6" y="258.3">LOCATION</text>
<text x="110.6" y="267.3">DATE</text>
<text x="110.7" y="276.6">SHEET TITLE</text>
</g>
<g font-size="1.3">
<text x="109.5" y="285.4">2</text>
<text x="111.5" y="285.4">4</text>
<text x="113.5" y="285.4">6</text>
<text x="115.4" y="285.4">8</text>
<text x="117.5" y="285.4">10</text>
<text x="122.5" y="285.4">15</text>
<text x="127.5" y="285.4">20</text>
<text x="132.5" y="285.4">25</text>
<text x="137.5" y="285.4">30</text>
<text x="147.4" y="285.4">40</text>
<text x="155.9" y="285.5">50</text>
</g>
</svg>
